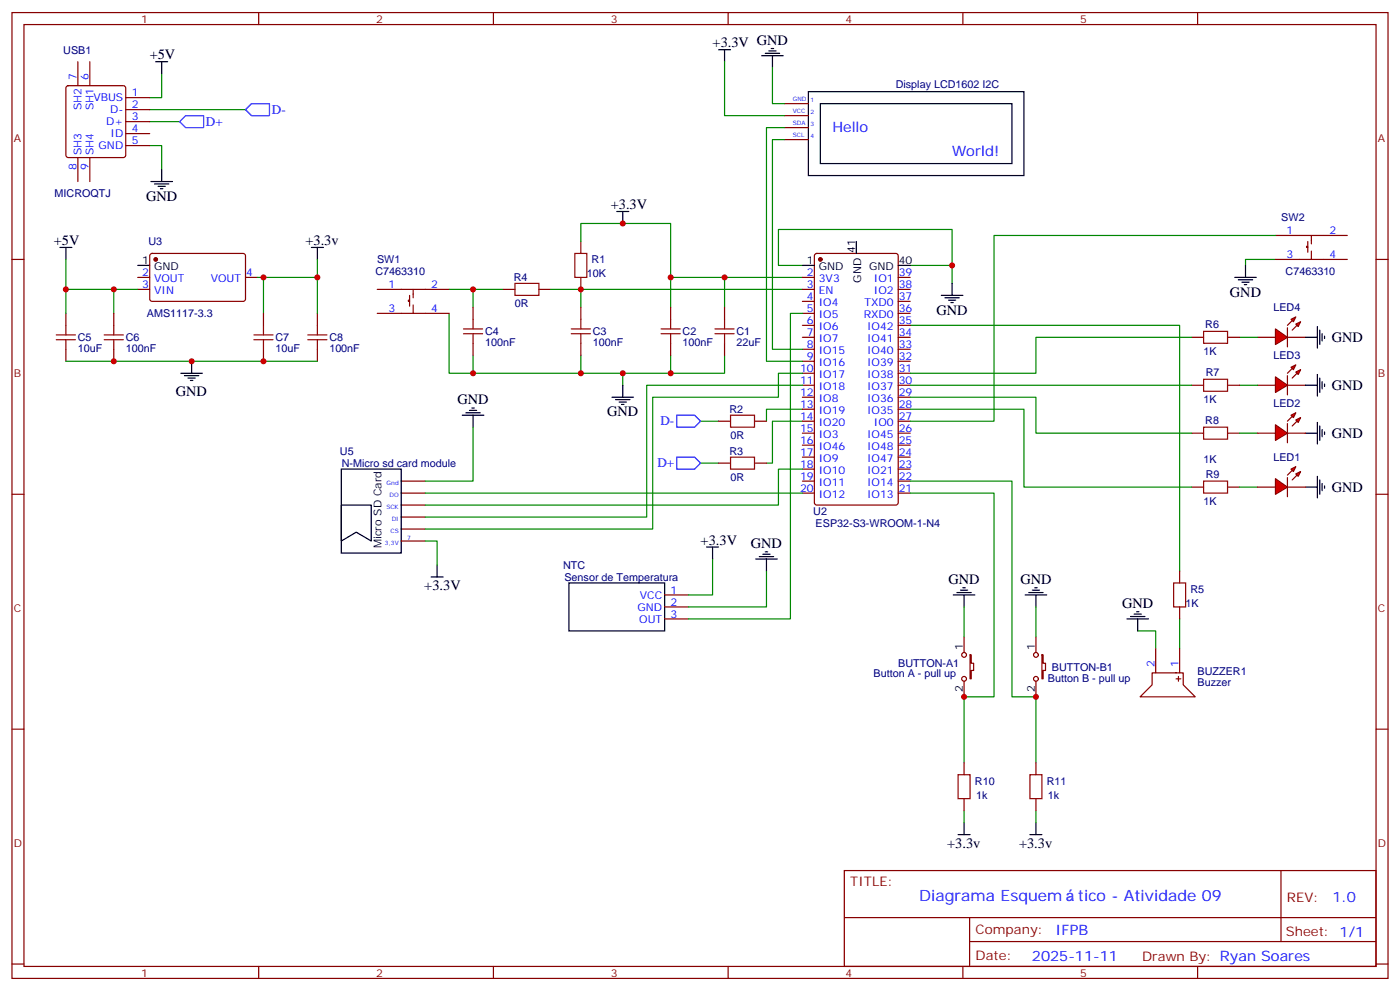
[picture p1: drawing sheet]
<svg xmlns="http://www.w3.org/2000/svg" width="412mm" height="292mm" viewBox="0 0 412 292" stroke-linecap="round" stroke-linejoin="round" font-family="sans-serif">
<g fill="none" stroke="#870000" stroke-width=".35">
<path d="M3.5 3.7h405.4v284.3h-405.4zM7.1 7.2h398.2v277.3h-398.2zM76.2 3.7v3.5M145.3 3.7v3.5M214.5 3.7v3.5M283.6 3.7v3.5M352.8 3.7v3.5M3.5 76.4h3.6M405.3 76.4h3.6M351 127.5h3.5M361.6 127.5h3.5M3.5 145.5h3.6"/>
<path d="M351 143.4h3.5M361.6 143.4h3.5M405.3 145.5h3.6M3.5 214.7h3.6M405.3 214.7h3.6M248.7 256.3h156.6v28.2h-156.6zM377.3 256.3v20.9M248.7 270.1h156.5M285.6 277.2h119.6M285.6 270.1v14.2M3.5 283.8h3.6M76.2 284.5v3.5"/>
<path d="M145.3 284.5v3.5M214.5 284.5v3.5M283.6 284.5v3.5M352.8 284.5v3.5M405.3 283.8h3.6"/>
</g>
<path d="M206.4 136.3h5.3M365.1 127.5h5.3M365.1 143.4h5.3" fill="none" stroke="#008700" stroke-width=".35"/>
<path d="M354.5 125.8h7.1v3.5h-7.1zM354.5 141.6h7.1v3.6h-7.1z" fill="none" stroke="#a10000" stroke-width=".35"/>
<path d="M384.5 127.5h3.6M388.1 124.4v6.3M388.8 125.4v4.2M389.5 126.5v2.1M390.2 127.2v.7M384.5 143.4h3.6M388.1 140.2v6.4M388.8 141.3v4.2M389.5 142.3v2.2M390.2 143.1v.7" fill="none" stroke="#000" stroke-width=".35"/>
<g fill="#f00" stroke="#870000" stroke-width=".35">
<path d="M375.7 125.1l3.5 2.4-3.5 2.1z"/>
<path d="M379.2 124.7v5.7z"/>
</g>
<g fill="#870000" stroke="#870000" stroke-width=".35">
<path d="M379.2 124l1.4-1.4z"/>
<path d="M380.6 125.4l1.5-1.4z"/>
</g>
<g fill="#f00" stroke="#870000" stroke-width=".35">
<path d="M380.3 122.2l1.4-.7-.7 1.4z"/>
<path d="M381.7 123.6l1.4-.7-.7 1.5z"/>
</g>
<path d="M370.4 127.5h5.3M379.2 127.5h5.3" fill="none" stroke="#870000" stroke-width=".35"/>
<g fill="#f00" stroke="#870000" stroke-width=".35">
<path d="M375.7 140.9l3.5 2.5-3.5 2.1z"/>
<path d="M379.2 140.6v5.6z"/>
</g>
<g fill="#870000" stroke="#870000" stroke-width=".35">
<path d="M379.2 139.9l1.4-1.4z"/>
<path d="M380.6 141.3l1.5-1.4z"/>
</g>
<g fill="#f00" stroke="#870000" stroke-width=".35">
<path d="M380.3 138.1l1.4-.7-.7 1.4z"/>
<path d="M381.7 139.5l1.4-.7-.7 1.4z"/>
</g>
<g fill="none" stroke="#870000" stroke-width=".35">
<path d="M22.9 18.2v7M26.5 18.2v7M19.6 25.4l.5-.2h16.2l.5 .2 .2 .5v19.8l-.2 .5-.5 .2h-16.2l-.5-.2-.2-.5v-19.8zM37 28.8h7.1M37 32.3h7.1M37 35.8h7.1M37 39.3h7.1M22.9 46.4v7M26.5 46.4v7M37 42.9h7.1M44.3 74.8l.5-.2 27.1 .1 .4 .6v13l-.7 .4h-27.1l-.4-.7v-12.7zM171.1 71.1v3.5"/>
<path d="M240.1 74.8l.5-.2h23.3l.6 .4 .1 73-.5 .6-23.5 .1-.7-.5v-72.9zM375.7 76.4h21.2M375.7 69.3h21.2M385.2 72.5h-.3v.3h.3M385.2 71.1v3.2M386.3 69.3v2.5M386.3 73.9v2.5M19.4 92.3v3.5M33.5 92.3v3.5M40.6 85.2h3.5M40.6 81.7h3.5M72.3 81.7h3.5"/>
<path d="M77.6 92.3v3.5M93.5 92.3v3.5M111.1 85.2h21.2M111.1 92.3h21.2M120.6 88.4h-.3v.3h.3M120.6 87v3.1M121.7 85.2v2.5M121.7 89.8v2.5M139.3 90.5v3.5M148.2 85.2h3.5M158.7 85.2h3.6M171.1 81.7v3.5"/>
<path d="M171.1 90.5v3.5M197.6 90.5v3.5M213.4 90.5v3.5M236.4 85.2h3.5M236.4 92.3h3.5M236.4 81.7h3.5M236.4 88.7h3.5M236.4 95.8h3.5M236.4 99.3h3.5M264.6 85.2h3.5M264.6 92.3h3.5M264.6 81.7h3.5"/>
<path d="M264.6 88.7h3.5M264.6 95.8h3.5M264.6 99.3h3.5M19.4 102.8v3.6M33.5 102.8v3.6M77.6 102.8v3.6M93.5 102.8v3.6M139.3 101.1v3.5M171.1 101.1v3.5M197.6 101.1v3.5M213.4 101.1v3.5M236.4 102.8h3.5"/>
<path d="M236.4 106.4h3.5M236.4 109.9h3.5M236.4 113.4h3.5M236.4 116.9h3.5M264.6 102.8h3.5M264.6 106.4h3.5M264.6 109.9h3.5M264.6 113.4h3.5M264.6 116.9h3.5M211.7 136.3h3.5M211.7 124h3.5M222.2 136.3h3.6"/>
<path d="M222.2 124h3.6M236.4 124h3.5M236.4 120.5h3.5M236.4 127.5h3.5M236.4 131.1h3.5M236.4 134.6h3.5M236.4 138.1h3.5M264.6 124h3.5M264.6 120.5h3.5M264.6 127.5h3.5M264.6 131.1h3.5M264.6 134.6h3.5"/>
<path d="M264.6 138.1h3.5M236.4 141.6h3.5M236.4 145.2h3.5M264.6 141.6h3.5M264.6 145.2h3.5M370.4 143.4h5.3M379.2 143.4h5.3M347.5 168.1v3.5M347.5 178.7v3.5M284 187.5v4.6M285.8 192.8h.3v2.5h.7v2.1h-.7v2.4h-.3zM305.2 187.5v4.6"/>
<path d="M306.9 192.8h.4v2.5h.7v2.1h-.7v2.4h-.4zM339.4 198.1h9.1v3.5l3.6 3.5h-16.3l3.6-3.5zM340.4 191v7.1M346.4 199.8h1.4M347.1 199.1v1.5M347.5 191v7.1M284 200.6v4.5M305.2 200.6v4.5"/>
<circle cx="284" cy="199.8" r=".71"/>
<circle cx="284" cy="192.8" r=".71"/>
<circle cx="305.2" cy="199.8" r=".71"/>
<circle cx="305.2" cy="192.8" r=".71"/>
</g>
<g fill="none" stroke="#008700" stroke-width=".35">
<path d="M44.1 35.8h8.8M44.1 32.3h28.2M47.6 21.7v7.1h-3.5M44.1 42.9h3.5v7M19.4 76.4v8.8h21.2M93.5 76.4v5.3h-17.7M171.1 71.1v-5.3h26.5v15.9M236.4 78.1h-7.1v-10.5h51.2v10.5h-12.4M280.5 78.1v5.3M375.7 76.4h-8.8v1.7M375.7 69.3h-82.9v54.7h-24.7M19.4 85.2v7.1"/>
<path d="M33.5 85.2v7.1M77.6 81.7v10.6M93.5 81.7v10.6M132.3 92.3v17.6h7M132.3 85.2h15.9M139.3 85.2v5.3M162.3 85.2h74.1M171.1 85.2v5.3M213.4 81.7h-15.8v8.8M236.4 81.7h-23v8.8M268.1 95.8h79.4v72.3M19.4 106.4h74.1"/>
<path d="M139.3 104.6v5.3h31.8M171.1 104.6v5.3h12.3M197.6 109.9h-14.2v3.5M197.6 104.6v5.3h15.8v-5.3M206.4 124h5.3M236.4 120.5h-10.6v3.5M236.4 124h-8.9v12.3h-1.7M268.1 145.2h24.7v59.9h-8.8v19.4M268.1 141.6h30v63.5h7.1v19.4M284 178.7v8.8M305.2 178.7v8.8M335.1 185.7h5.3v5.3"/>
<path d="M347.5 182.2v8.8M284 238.7v3.5M305.2 238.7v3.5"/>
</g>
<g fill="none" stroke="#000" stroke-width=".35">
<path d="M45.9 18.2h3.5M47.6 18.2v3.5M44.4 53.4h6.4M45.5 54.2h4.2M46.6 54.9h2.1M47.3 55.6h.7M47.6 49.9v3.5M17.6 72.8h3.6M19.4 72.8v3.6M40.6 78.1h3.5M91.7 72.8h3.5M93.5 72.8v3.6"/>
<path d="M181.7 62.3h3.5M183.4 62.3v3.5M236.4 78.1h3.5M252.2 71.1v3.5M264.6 78.1h3.5M366.9 78.1v3.6M277.3 87h6.3M278.3 87.7h4.3M279.4 88.4h2.1M280.1 89.1h.7M280.5 83.4v3.6M363.7 81.7h6.4"/>
<path d="M364.8 82.4h4.2M365.8 83.1h2.1M366.5 83.8h.7M53.3 109.9h6.3M54.3 110.6h4.3M55.4 111.3h2.1M56.1 112h.7M56.4 106.4v3.5M180.3 116.9h6.3M181.3 117.7h4.3M182.4 118.4h2.1M183.1 119.1h.7"/>
<path d="M183.4 113.4v3.5M280.8 175.2h6.4M281.9 174.4h4.2M282.9 173.7h2.1M283.6 173h.7M284 175.2v3.5M302 175.2h6.3M303 174.4h4.3M304.1 173.7h2.1M304.8 173h.7M305.2 175.2v3.5M332 182.2h6.3"/>
<path d="M333 181.5h4.3M334.1 180.8h2.1M334.8 180.1h.7M335.1 182.2v3.5M282.2 245.7h3.6M284 242.2v3.5M303.4 245.7h3.5M305.2 242.2v3.5"/>
</g>
<g fill="none" stroke="#a10000" stroke-width=".35">
<path d="M169.3 74.6h3.6v7.1h-3.6zM16.6 98.6h5.6M19.4 95.8v2.8M30.7 98.6h5.6M33.5 95.8v2.8M74.8 98.6h5.6M77.6 95.8v2.8M90.7 98.6h5.6M93.5 95.8v2.8M136.5 98.2h5.7M136.5 96.8h5.7M139.3 94v2.8"/>
<path d="M139.3 98.2v2.9M151.7 83.4h7v3.6h-7zM168.3 98.2h5.6M168.3 96.8h5.6M171.1 94v2.8M171.1 98.2v2.9M194.7 98.2h5.7M194.7 96.8h5.7M197.6 94v2.8M197.6 98.2v2.9M210.6 98.2h5.7M210.6 96.8h5.7"/>
<path d="M213.4 94v2.8M213.4 98.2v2.9M16.6 100h5.6M19.4 100v2.8M30.7 100h5.6M33.5 100v2.8M74.8 100h5.6M77.6 100v2.8M90.7 100h5.6M93.5 100v2.8M215.2 134.6h7v3.5h-7zM215.2 122.2h7v3.6h-7z"/>
<path d="M345.7 171.6h3.5v7.1h-3.5z"/>
</g>
<path d="M52.9 35.8l1.8-1.8h5.3v3.6h-5.3zM74.1 30.5h5.3v3.5h-5.3l-1.8-1.7zM199.3 134.6h5.3l1.8 1.7-1.8 1.8h-5.3zM199.3 122.2h5.3l1.8 1.8-1.8 1.8h-5.3z" fill="none" stroke="#00f" stroke-width=".35"/>
<g fill="#870000" stroke="#870000" stroke-width=".35">
<circle cx="241.7" cy="76.4" r=".53"/>
<circle cx="45.9" cy="76.4" r=".53"/>
</g>
<g fill="#f00" stroke="#870000" stroke-width=".35">
<path d="M375.7 110.9l3.5 2.5-3.5 2.1z"/>
<path d="M379.2 110.6v5.6z"/>
</g>
<g fill="#870000" stroke="#870000" stroke-width=".35">
<path d="M379.2 109.9l1.4-1.4z"/>
<path d="M380.6 111.3l1.5-1.4z"/>
</g>
<g fill="#f00" stroke="#870000" stroke-width=".35">
<path d="M380.3 108.1l1.4-.7-.7 1.4z"/>
<path d="M381.7 109.5l1.4-.7-.7 1.4z"/>
</g>
<path d="M370.4 113.4h5.3M379.2 113.4h5.3" fill="none" stroke="#870000" stroke-width=".35"/>
<g fill="#f00" stroke="#870000" stroke-width=".35">
<path d="M375.7 96.8l3.5 2.5-3.5 2.1z"/>
<path d="M379.2 96.5v5.6z"/>
</g>
<g fill="#870000" stroke="#870000" stroke-width=".35">
<path d="M380.6 94.4l-1.4 1.4z"/>
<path d="M380.6 97.2l1.5-1.4z"/>
</g>
<g fill="#f00" stroke="#870000" stroke-width=".35">
<path d="M380.3 94l1.4-.7-.7 1.4z"/>
<path d="M381.7 95.4l1.4-.7-.7 1.4z"/>
</g>
<g fill="none" stroke="#870000" stroke-width=".35">
<path d="M231.1 30.5h7M231.1 34h7M231.1 37.6h7M231.1 41.1h7M351 99.3h3.5M361.6 99.3h3.5M370.4 99.3h5.3M379.2 99.3h5.3M351 113.4h3.5M361.6 113.4h3.5M118.2 141.6h7M118.2 145.2h7"/>
<path d="M118.2 148.7h7M118.2 152.2h7M118.2 155.8h7M118.2 159.3h7M195.8 175.2h7M195.8 178.7h7M195.8 182.2h7M284 224.5v3.6M284 235.1v3.6M305.2 224.5v3.6M305.2 235.1v3.6"/>
</g>
<g fill="none" stroke="#008700" stroke-width=".35">
<path d="M213.4 18.2v15.8h17.7M227.5 19.9v10.6h3.6M231.1 37.6h-5.3v68.8h10.6M231.1 41.1h-3.6v61.7h8.9M236.4 92.3h-3.6v89.9h-30M351 99.3h-45.8v10.6h-37.1M365.1 99.3h5.3M236.4 113.4h-45.9v38.8h-65.3M236.4 109.9h-7.1v7h-37v38.9h-67.1M268.1 116.9h37.1v10.6h45.8M268.1 113.4h82.9M365.1 113.4h5.3"/>
<path d="M139.3 125.8v15.8h-14.1M236.4 138.1h-7.1v10.6h-104.1M268.1 120.5h33.5v22.9h49.4M125.2 159.3h3.6v7M125.2 145.2h111.2M209.9 164.6v10.6h-7.1M225.8 168.1v10.6h-23"/>
</g>
<g fill="none" stroke="#000" stroke-width=".35">
<path d="M211.7 14.6h3.5M213.4 14.6v3.6M224.4 16.4h6.3M225.4 15.7h4.3M226.5 15h2.1M227.2 14.3h.7M227.5 16.4v3.5M238.1 27h63.5v24.7h-63.5zM241.7 30.5h56.4v17.7h-56.4zM384.5 99.3h3.6M388.1 96.1v6.4M388.8 97.2v4.2"/>
<path d="M389.5 98.2v2.2M390.2 99v.7M384.5 113.4h3.6M388.1 110.2v6.4M388.8 111.3v4.2M389.5 112.4v2.1M390.2 113.1v.7M100.5 138.1h17.7v24.7h-17.7zM136.2 122.2h6.3M137.2 121.5h4.3M138.3 120.8h2.1M139 120.1h.7"/>
<path d="M139.3 122.2v3.6M100.5 148.7h8.9v10.6l-4.4-2.6-4.5 2.6zM127 169.9h3.5M128.8 166.3v3.6M167.6 171.6h28.2v14.1h-28.2zM208.1 161h3.6M209.9 161v3.6M222.6 164.6h6.4M223.7 163.9h4.2M224.7 163.2h2.1M225.4 162.5h.7M225.8 164.6v3.5"/>
</g>
<path d="M354.5 97.5h7.1v3.6h-7.1zM354.5 111.7h7.1v3.5h-7.1zM282.2 228.1h3.6v7h-3.6zM303.4 228.1h3.5v7h-3.5z" fill="none" stroke="#a10000" stroke-width=".35"/>
<g fill="#c00">
<circle cx="33.5" cy="85.2" r=".88"/>
<circle cx="77.6" cy="81.7" r=".88"/>
<circle cx="139.3" cy="109.9" r=".88"/>
<circle cx="171.1" cy="109.9" r=".88"/>
<circle cx="139.3" cy="85.2" r=".88"/>
<circle cx="183.4" cy="109.9" r=".88"/>
<circle cx="171.1" cy="85.2" r=".88"/>
<circle cx="183.4" cy="65.8" r=".88"/>
<circle cx="197.6" cy="81.7" r=".88"/>
<circle cx="197.6" cy="109.9" r=".88"/>
<circle cx="213.4" cy="81.7" r=".88"/>
<circle cx="280.5" cy="78.1" r=".88"/>
<circle cx="33.5" cy="106.4" r=".88"/>
<circle cx="77.6" cy="106.4" r=".88"/>
<circle cx="19.4" cy="85.2" r=".88"/>
<circle cx="93.5" cy="81.7" r=".88"/>
<circle cx="56.4" cy="106.4" r=".88"/>
<circle cx="284" cy="205.1" r=".88"/>
<circle cx="305.2" cy="205.1" r=".88"/>
</g>
<g font-size="4.6" fill="#00f">
<text x="270.8" y="265.3">Diagrama Esquem</text>
<text x="317.5" y="265.3">tico - Atividade 09</text>
</g>
<g font-size="4.2">
<text x="44.1" y="17.5">+5V</text>
<text x="209.9" y="13.9">+3.3V GND</text>
<text x="43" y="59.1">GND</text>
<text x="179.9" y="61.6">+3.3V</text>
<text x="15.9" y="72.1">+5V</text>
<text x="90" y="72.1">+3.3v</text>
<text x="362.3" y="87.3">GND</text>
<text x="275.9" y="92.6">GND</text>
<text x="392.3" y="100.7">GND</text>
<text x="51.8" y="116.6">GND</text>
<text x="134.8" y="119.1">GND</text>
<text x="392.3" y="114.8">GND</text>
<text x="178.9" y="122.6">GND</text>
<text x="392.3" y="128.9">GND</text>
<text x="392.3" y="144.8">GND</text>
<text x="206.4" y="160.3">+3.3V</text>
<text x="221.2" y="161.4">GND</text>
<text x="125" y="173.8">+3.3V</text>
<text x="279.4" y="171.9">GND</text>
<text x="300.6" y="171.9">GND</text>
<text x="330.6" y="178.9">GND</text>
<text x="279" y="249.7">+3.3v</text>
<text x="300.2" y="249.7">+3.3v</text>
</g>
<g font-size="4.2" fill="#00f">
<text x="245.2" y="38.9">Hello</text>
<text x="280.5" y="45.9">World!</text>
<text x="392.5" y="265.6">1.0</text>
<text x="310.9" y="275.1">IFPB</text>
<text x="304" y="282.9">2025-11-11</text>
</g>
<g font-size="3.9" fill="#00f">
<text x="80.1" y="33.5">D-</text>
<text x="60.7" y="37">D+</text>
<text x="194.5" y="125.3">D-</text>
<text x="193.6" y="137.5">D+</text>
</g>
<g font-size="3.9" fill="#800">
<text x="250.5" y="260.9">TITLE:</text>
<text x="379.1" y="265.6">REV:</text>
<text x="287.4" y="275.1">Company:</text>
<text x="378.7" y="275.7">Sheet: 1/1</text>
<text x="287.4" y="282.8">Date:</text>
<text x="336.4" y="282.8">Drawn By: Ryan Soares</text>
</g>
<g font-size="3.2" fill="#800">
<text x="41.6" y="6.7">1</text>
<text x="110.8" y="6.7">2</text>
<text x="179.9" y="6.7">3</text>
<text x="249.1" y="6.7">4</text>
<text x="318.2" y="6.7">5</text>
<text x="4.1" y="41.8">A</text>
<text x="405.9" y="41.8">A</text>
<text x="4.1" y="110.9">B</text>
<text x="405.9" y="110.9">B</text>
<text x="4.1" y="180.1">C</text>
<text x="405.9" y="180.1">C</text>
<text x="4.1" y="249.2">D</text>
<text x="405.9" y="249.2">D</text>
<text x="41.6" y="287.5">1</text>
<text x="110.8" y="287.5">2</text>
<text x="179.9" y="287.5">3</text>
<text x="249.1" y="287.5">4</text>
<text x="318.2" y="287.5">5</text>
</g>
<g font-size="3.2" fill="#000080">
<text x="18.6" y="15.8">USB1</text>
<text x="263.9" y="25.9">Display LCD1602 I2C</text>
<text x="16.1" y="58.1">MICROQTJ</text>
<text x="377.4" y="65.1">SW2</text>
<text x="43.8" y="72.1">U3</text>
<text x="111.1" y="77.5">SW1</text>
<text x="174.3" y="77.4">R1</text>
<text x="110.6" y="81">C7463310</text>
<text x="151.4" y="82.8">R4</text>
<text x="172.9" y="81.7">10K</text>
<text x="378.7" y="81">C7463310</text>
<text x="43.3" y="93.3">AMS1117-3.3</text>
<text x="151.7" y="90.5">0R</text>
<text x="375.1" y="91.6">LED4</text>
<text x="22.9" y="100.4">C5</text>
<text x="37" y="100.4">C6</text>
<text x="81.1" y="100.4">C7</text>
<text x="97" y="100.4">C8</text>
<text x="142.9" y="101.9">100nF</text>
<text x="142.9" y="98.7">C4</text>
<text x="174.6" y="101.9">100nF</text>
<text x="174.6" y="98.7">C3</text>
<text x="201.1" y="101.9">100nF</text>
<text x="201.1" y="98.7">C2</text>
<text x="217" y="101.9">22uF</text>
<text x="217" y="98.7">C1</text>
<text x="355" y="96.5">R6</text>
<text x="22.9" y="103.7">10uF</text>
<text x="37" y="103.7">100nF</text>
<text x="81.1" y="103.7">10uF</text>
<text x="97" y="103.7">100nF</text>
<text x="354.5" y="104.6">1K</text>
<text x="375.1" y="105.7">LED3</text>
<text x="355.2" y="110.6">R7</text>
<text x="354.5" y="118.7">1K</text>
<text x="375.1" y="119.9">LED2</text>
<text x="214.9" y="121.6">R2</text>
<text x="355" y="124.7">R8</text>
<text x="215.2" y="129.3">0R</text>
<text x="100.1" y="134">U5</text>
<text x="100.7" y="137.5">N-Micro sd card module</text>
<text x="214.9" y="134">R3</text>
<text x="354.5" y="136.3">1K</text>
<text x="375.1" y="135.7">LED1</text>
<text x="215.2" y="141.6">0R</text>
<text x="355.2" y="140.6">R9</text>
<text x="354.5" y="148.7">1K</text>
<text x="239.6" y="151.6">U2</text>
<text x="240.3" y="155.1">ESP32-S3-WROOM-1-N4</text>
<text x="165.9" y="167.5">NTC</text>
<text x="166.3" y="171">Sensor de Temperatura</text>
<text x="349.2" y="178.7">1K</text>
<text x="350.7" y="174.5">R5</text>
<text x="264.6" y="196.3">BUTTON-A1</text>
<text x="309.8" y="197.5">BUTTON-B1</text>
<text x="257.3" y="199.2">Button A - pull up</text>
<text x="308.7" y="200.7">Button B - pull up</text>
<text x="352.8" y="202">Buzzer</text>
<text x="352.8" y="198.8">BUZZER1</text>
<text x="287.2" y="231">R10</text>
<text x="308.3" y="231">R11</text>
<text x="287.5" y="235.1">1k</text>
<text x="308.7" y="235.1">1k</text>
</g>
<g font-size="3.2" fill="#00f">
<text x="22.6" y="23.5" transform="rotate(-90 22.6 23.5)">7</text>
<text x="26.1" y="23.5" transform="rotate(-90 26.1 23.5)">6</text>
<text x="27.5" y="29.8">VBUS</text>
<text x="38.8" y="28.4">1</text>
<text x="24" y="32.5" transform="rotate(-90 24 32.5)">SH2</text>
<text x="27.5" y="32.5" transform="rotate(-90 27.5 32.5)">SH1</text>
<text x="32.4" y="33.3">D-</text>
<text x="38.8" y="31.9">2</text>
<text x="38.8" y="35.5">3</text>
<text x="31.3" y="36.9">D+</text>
<text x="32.6" y="40.4">ID</text>
<text x="38.8" y="39">4</text>
<text x="24" y="45.7" transform="rotate(-90 24 45.7)">SH3</text>
<text x="27.5" y="45.7" transform="rotate(-90 27.5 45.7)">SH4</text>
<text x="29.1" y="43.9">GND</text>
<text x="38.8" y="42.5">5</text>
<text x="22.6" y="50.2" transform="rotate(-90 22.6 50.2)">8</text>
<text x="26.1" y="50.2" transform="rotate(-90 26.1 50.2)">9</text>
<text x="379" y="69">1</text>
<text x="391.6" y="69">2</text>
<text x="379" y="76">3</text>
<text x="391.6" y="76">4</text>
<text x="41.9" y="81.3">2</text>
<text x="45.4" y="83.1">VOUT</text>
<text x="62.1" y="83.1">VOUT</text>
<text x="72.5" y="81.3">4</text>
<text x="237.7" y="81.3">2</text>
<text x="241.2" y="83.1">3V3</text>
<text x="257.4" y="83.1">IO1</text>
<text x="264.8" y="81.3">39</text>
<text x="41.9" y="84.8">3</text>
<text x="45.4" y="86.6">VIN</text>
<text x="114.4" y="84.8">1</text>
<text x="127" y="84.8">2</text>
<text x="237.7" y="84.8">3</text>
<text x="237.7" y="88.4">4</text>
<text x="241.2" y="86.6">EN</text>
<text x="257.4" y="86.6">IO2</text>
<text x="264.8" y="88.4">37</text>
<text x="264.8" y="84.8">38</text>
<text x="114.4" y="91.9">3</text>
<text x="127" y="91.9">4</text>
<text x="237.7" y="91.9">5</text>
<text x="237.7" y="95.4">6</text>
<text x="241.2" y="90.1">IO4</text>
<text x="241.2" y="93.7">IO5</text>
<text x="254.4" y="93.7">RXD0</text>
<text x="254.7" y="90.1">TXD0</text>
<text x="264.8" y="95.4">35</text>
<text x="264.8" y="91.9">36</text>
<text x="237.7" y="99">7</text>
<text x="241.2" y="97.2">IO6</text>
<text x="241.2" y="100.7">IO7</text>
<text x="255.4" y="100.7">IO41</text>
<text x="255.4" y="97.2">IO42</text>
<text x="264.8" y="99">34</text>
<text x="237.7" y="102.5">8</text>
<text x="237.7" y="106">9</text>
<text x="241.2" y="104.2">IO15</text>
<text x="241.2" y="107.8">IO16</text>
<text x="255.4" y="107.8">IO39</text>
<text x="255.4" y="104.2">IO40</text>
<text x="264.8" y="106">32</text>
<text x="264.8" y="102.5">33</text>
<text x="235.7" y="109.5">10</text>
<text x="235.7" y="113.1">11</text>
<text x="241.2" y="111.3">IO17</text>
<text x="255.4" y="111.3">IO38</text>
<text x="264.8" y="113.1">30</text>
<text x="264.8" y="109.5">31</text>
<text x="235.7" y="116.6">12</text>
<text x="241.2" y="114.8">IO18</text>
<text x="241.2" y="118.4">IO8</text>
<text x="255.4" y="118.4">IO36</text>
<text x="255.4" y="114.8">IO37</text>
<text x="264.8" y="116.6">29</text>
<text x="235.7" y="120.1">13</text>
<text x="235.7" y="123.6">14</text>
<text x="241.2" y="121.9">IO19</text>
<text x="241.2" y="125.4">IO20</text>
<text x="255.4" y="121.9">IO35</text>
<text x="257.4" y="125.4">IO0</text>
<text x="264.8" y="123.6">27</text>
<text x="264.8" y="120.1">28</text>
<text x="235.7" y="127.2">15</text>
<text x="235.7" y="130.7">16</text>
<text x="241.2" y="128.9">IO3</text>
<text x="255.4" y="128.9">IO45</text>
<text x="264.8" y="130.7">25</text>
<text x="264.8" y="127.2">26</text>
<text x="235.7" y="134.2">17</text>
<text x="235.7" y="137.8">18</text>
<text x="241.2" y="132.5">IO46</text>
<text x="241.2" y="136">IO9</text>
<text x="255.4" y="136">IO47</text>
<text x="255.4" y="132.5">IO48</text>
<text x="264.8" y="137.8">23</text>
<text x="264.8" y="134.2">24</text>
<text x="235.7" y="141.3">19</text>
<text x="241.2" y="139.5">IO10</text>
<text x="241.2" y="143.1">IO11</text>
<text x="255.4" y="143.1">IO14</text>
<text x="255.4" y="139.5">IO21</text>
<text x="264.8" y="141.3">22</text>
<text x="235.7" y="144.8">20</text>
<text x="241.2" y="146.6">IO12</text>
<text x="255.4" y="146.6">IO13</text>
<text x="264.8" y="144.8">21</text>
<text x="187.8" y="179.7">GND</text>
<text x="188.5" y="176.2">VCC</text>
<text x="197.6" y="174.8">1</text>
<text x="197.6" y="178.3">2</text>
<text x="188.3" y="183.3">OUT</text>
<text x="197.6" y="181.9">3</text>
<text x="340.1" y="196.3" transform="rotate(-90 340.1 196.3)">2</text>
<text x="347.1" y="196.3" transform="rotate(-90 347.1 196.3)">1</text>
</g>
<g font-size="3.2">
<text x="41.9" y="77.8">1</text>
<text x="237.7" y="77.8">1</text>
<text x="251.9" y="74.4" transform="rotate(-90 251.9 74.4)">41</text>
<text x="264.8" y="77.8">40</text>
<text x="45.4" y="79.6">GND</text>
<text x="241.2" y="79.6">GND</text>
<text x="253.6" y="83.2" transform="rotate(-90 253.6 83.2)">GND</text>
<text x="256" y="79.6">GND</text>
<text x="112.3" y="161.4" transform="rotate(-90 112.3 161.4)">Micro SD Card</text>
<text x="283.6" y="191.4" transform="rotate(-90 283.6 191.4)">1</text>
<text x="304.8" y="191.4" transform="rotate(-90 304.8 191.4)">1</text>
<text x="283.6" y="203.6" transform="rotate(-90 283.6 203.6)">2</text>
<text x="304.8" y="203.6" transform="rotate(-90 304.8 203.6)">2</text>
</g>
<g font-size="1.8" fill="#00f">
<text x="233.5" y="29.8">GND</text>
<text x="233.5" y="33.3">VCC</text>
<text x="238.8" y="30.2">1</text>
<text x="238.8" y="33.7">2</text>
<text x="233.5" y="36.9">SDA</text>
<text x="233.5" y="40.4">SCL</text>
<text x="238.8" y="37.2">3</text>
<text x="238.8" y="40.7">4</text>
<text x="113.9" y="142.7">Gnd</text>
<text x="113.8" y="149.8">SCK</text>
<text x="114.7" y="146.2">DO</text>
<text x="115.4" y="153.3">DI</text>
<text x="113.4" y="160.3">3,3V</text>
<text x="115" y="156.8">CS</text>
<text x="119.9" y="158.9">7</text>
</g>
</svg>
